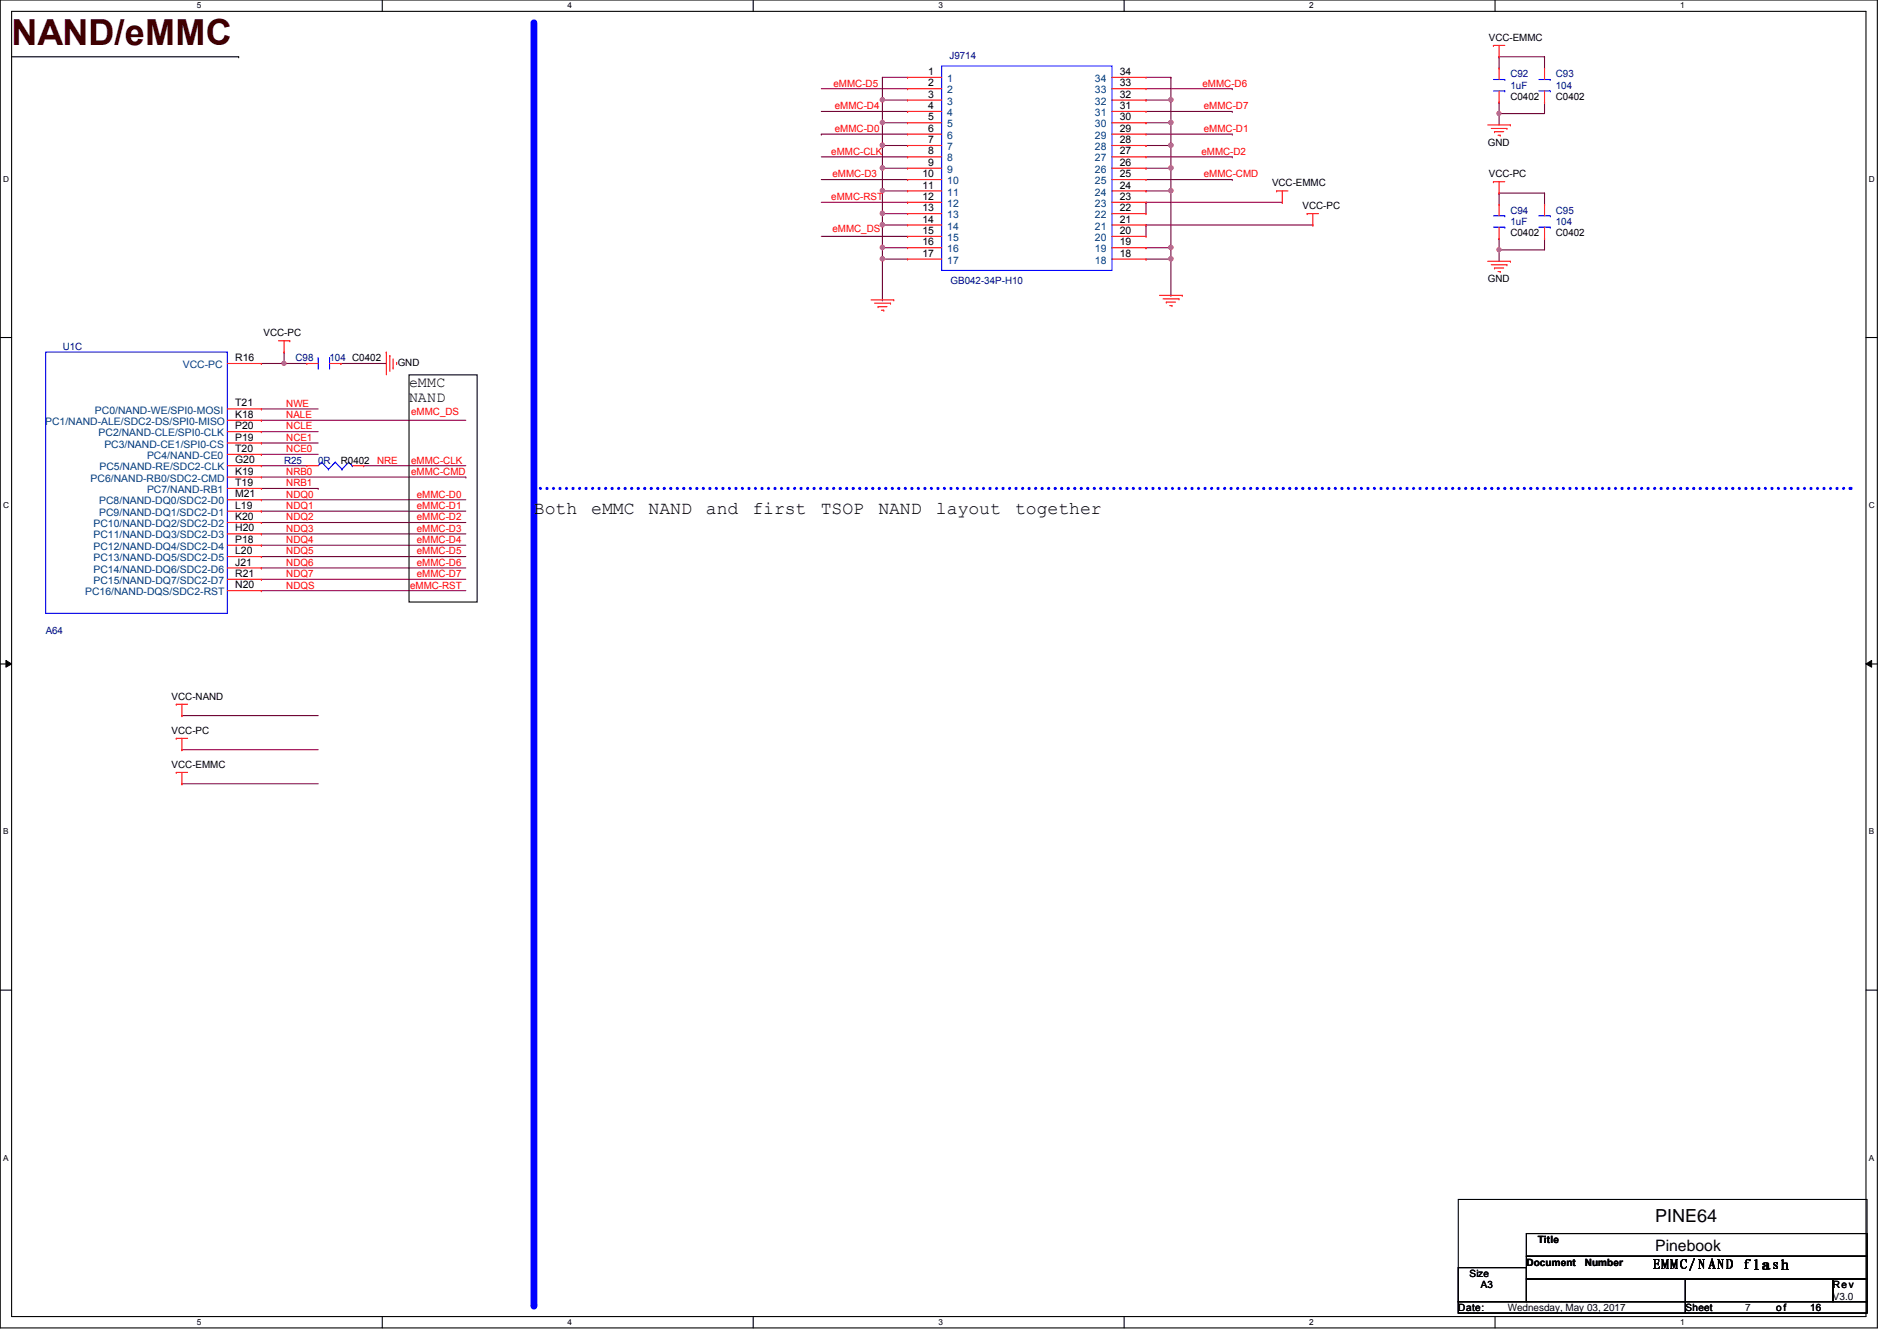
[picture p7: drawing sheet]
<svg xmlns="http://www.w3.org/2000/svg" width="297mm" height="210mm" viewBox="0 0 297 210" stroke-linecap="round" stroke-linejoin="round" font-family="sans-serif">
<path d="M0 0h294v207.9h-294zM1.8 1.8h290.4v204.3h-290.4z" fill="none" stroke="#000" stroke-width=".17"/>
<g fill="#fff">
<path d="M30.8 .2h.7v1.4h-.7z"/>
<path d="M30.8 206.2h.7v1.4h-.7z"/>
</g>
<path d="M59.9 0v1.8M59.9 206.1v1.8" fill="none" stroke="#000" stroke-width=".17"/>
<g fill="#fff">
<path d="M88.9 .2h.6v1.4h-.6z"/>
<path d="M88.9 206.2h.6v1.4h-.6z"/>
</g>
<path d="M117.9 0v1.8M117.9 206.1v1.8" fill="none" stroke="#000" stroke-width=".17"/>
<g fill="#fff">
<path d="M146.9 .2h.7v1.4h-.7z"/>
<path d="M146.9 206.2h.7v1.4h-.7z"/>
</g>
<path d="M176 0v1.8M176 206.1v1.8" fill="none" stroke="#000" stroke-width=".17"/>
<g fill="#fff">
<path d="M205 .2h.7v1.4h-.7z"/>
<path d="M205 206.2h.7v1.4h-.7z"/>
</g>
<path d="M234.1 0v1.8M234.1 206.1v1.8" fill="none" stroke="#000" stroke-width=".17"/>
<g fill="#fff">
<path d="M263.1 .2h.7v1.4h-.7z"/>
<path d="M263.1 206.2h.7v1.4h-.7z"/>
<path d="M.5 27.3h.9v1.4h-.9z"/>
<path d="M292.6 27.3h.9v1.4h-.9z"/>
<path d="M.5 78.4h.9v1.4h-.9z"/>
<path d="M292.6 78.4h.9v1.4h-.9z"/>
</g>
<path d="M0 52.8h1.8M292.2 52.8h1.8" fill="none" stroke="#000" stroke-width=".17"/>
<g fill="#fff">
<path d="M.5 129.5h.8v1.4h-.8z"/>
<path d="M292.6 129.5h.9v1.4h-.9z"/>
</g>
<path d="M0 103.9h1.8M292.2 103.9h1.8" fill="none" stroke="#000" stroke-width=".17"/>
<path d="M.9 103.4l.9 .5-.9 .5zM292.2 103.9l.9-.5v1z" fill="#000"/>
<path d="M.9 103.4l.9 .5-.9 .5zM292.2 103.9l.9-.5v1z" fill="none" stroke="#000" stroke-width=".16"/>
<g fill="#fff">
<path d="M.5 180.5h.8v1.4h-.8z"/>
<path d="M292.6 180.5h.9v1.4h-.9z"/>
</g>
<path d="M0 155h1.8M292.2 155h1.8" fill="none" stroke="#000" stroke-width=".17"/>
<path d="M83.6 3.6v200.7" fill="none" stroke="#00f" stroke-width="1.1"/>
<circle cx="83.6" cy="204.3" r=".53" fill="#00f"/>
<path d="M83.6 76.5h206.3" fill="none" stroke="#00f" stroke-width=".51" stroke-dasharray="0 1"/>
<circle cx="289.9" cy="76.5" r=".25" fill="#00f" stroke-dasharray="0 1"/>
<path d="M1.8 8.9h35.6M37.4 8.9h.1M64 58.7h10.7v35.5h-10.7z" fill="none" stroke="#000" stroke-width=".17"/>
<g fill="none" stroke="#7f003f" stroke-width=".17">
<path d="M234.7 39.1h.1M234.7 37.3h.1M234.7 30.2h.1M234.7 39.1h7.1M234.7 30.2v1.8M234.7 37.3v3.6M234.7 30.2h7.1M241.8 30.2h.1M241.8 30.2v1.8M40.9 67.6h.1M40.9 65.8h.1M40.9 64h.1"/>
<path d="M40.9 72.9h.1M40.9 71.1h.1M40.9 69.3h.1M40.9 78.2h.1M40.9 76.5h8.9M40.9 67.6h8.9M40.9 65.8h32M40.9 64h8.9M40.9 72.9h7.1M40.9 71.1h8.9M40.9 69.3h8.9M40.9 78.2h32"/>
<path d="M49.8 76.5h.1M40.9 83.6h.1M40.9 81.8h.1M40.9 80h.1M40.9 90.7h.1M40.9 88.9h.1M40.9 87.1h.1M40.9 85.3h.1M40.9 92.5h.1M40.9 83.6h32M40.9 81.8h32M40.9 80h32"/>
<path d="M40.9 90.7h32M40.9 88.9h32M40.9 87.1h32M40.9 85.3h32M40.9 92.5h32"/>
</g>
<circle cx="234.7" cy="39.1" r=".32" fill="#f0f"/>
<circle cx="234.7" cy="39.1" r=".32" fill="none" stroke="#f0f" stroke-width=".17"/>
<path d="M241.8 37.3h.1M241.8 37.3v1.8M40.9 56.9h.1M40.9 56.9h7.1M44.5 56.9h.1M44.5 55.1h.1M44.5 55.1v1.8M53.4 56.9h.1M53.4 56.9h7.1" fill="none" stroke="#7f003f" stroke-width=".17"/>
<circle cx="44.5" cy="56.9" r=".32" fill="#f0f"/>
<circle cx="44.5" cy="56.9" r=".32" fill="none" stroke="#f0f" stroke-width=".17"/>
<path d="M234.7 17.8h.1M234.7 17.8h7.1" fill="none" stroke="#7f003f" stroke-width=".17"/>
<circle cx="234.7" cy="17.8" r=".32" fill="#f0f"/>
<circle cx="234.7" cy="17.8" r=".32" fill="none" stroke="#f0f" stroke-width=".17"/>
<g fill="none" stroke="#7f003f" stroke-width=".17">
<path d="M138.2 12.1h.1M138.2 15.7h.1M138.2 12.1h3.9M138.2 12.1v3.6M234.7 16h.1M234.7 8.9h.1M234.7 17.8h.1M234.7 8.9v1.8M234.7 16v3.6M234.7 8.9h7.1M241.8 8.9h.1M241.8 16h.1"/>
<path d="M241.8 8.9v1.8M241.8 16v1.8M40.9 74.7h32M56.9 72.9h.1M56.9 72.9h16M72.9 74.7h.1M28.5 112h.1M28.5 117.3h.1M28.5 112h21.3M28.5 117.3h21.3M28.5 122.7h.1M28.5 122.7h21.3"/>
</g>
<circle cx="138.2" cy="15.6" r=".34" fill="#f0f"/>
<circle cx="138.2" cy="15.6" r=".34" fill="none" stroke="#f0f" stroke-width=".17"/>
<path d="M179.4 12.1h3.9M183.3 12.1h.1M183.3 15.7h.1M183.3 12.1v3.6" fill="none" stroke="#7f003f" stroke-width=".17"/>
<circle cx="183.3" cy="15.6" r=".34" fill="#f0f"/>
<circle cx="183.3" cy="15.6" r=".34" fill="none" stroke="#f0f" stroke-width=".17"/>
<path d="M138.2 38.8h.1M138.2 38.8h3.9M138.2 38.8v1.8M179.4 38.8h.1M179.4 38.8h3.9M138.2 40.6h.1" fill="none" stroke="#7f003f" stroke-width=".17"/>
<circle cx="183.3" cy="38.7" r=".34" fill="#f0f"/>
<circle cx="183.3" cy="38.7" r=".34" fill="none" stroke="#f0f" stroke-width=".17"/>
<path d="M183.3 38.8v1.8M138.2 40.6h.1M138.2 46.9h.1M138.2 40.6h3.9M138.2 40.6v6.3M183.3 40.6h.1" fill="none" stroke="#7f003f" stroke-width=".17"/>
<circle cx="138.2" cy="40.5" r=".34" fill="#f0f"/>
<circle cx="138.2" cy="40.5" r=".34" fill="none" stroke="#f0f" stroke-width=".17"/>
<path d="M138.2 35.2h.1M138.2 38.8h.1M138.2 35.2h3.9M138.2 35.2v3.6" fill="none" stroke="#7f003f" stroke-width=".17"/>
<circle cx="138.2" cy="38.7" r=".34" fill="#f0f"/>
<circle cx="138.2" cy="38.7" r=".34" fill="none" stroke="#f0f" stroke-width=".17"/>
<path d="M138.2 33.4h.1M138.2 35.2h.1M138.2 33.4h3.9M138.2 33.4v1.8" fill="none" stroke="#7f003f" stroke-width=".17"/>
<circle cx="138.2" cy="35.2" r=".34" fill="#f0f"/>
<circle cx="138.2" cy="35.2" r=".34" fill="none" stroke="#f0f" stroke-width=".17"/>
<path d="M179.4 40.6h.1M179.4 40.6h3.9v5.6M183.3 46.2h.1" fill="none" stroke="#7f003f" stroke-width=".17"/>
<circle cx="183.3" cy="40.5" r=".34" fill="#f0f"/>
<circle cx="183.3" cy="40.5" r=".34" fill="none" stroke="#f0f" stroke-width=".17"/>
<path d="M138.2 15.7h.1M138.2 19.2h.1M138.2 15.7h3.9M138.2 15.7v7.1M138.2 19.2h3.9M138.2 22.8h.1" fill="none" stroke="#7f003f" stroke-width=".17"/>
<circle cx="138.2" cy="19.2" r=".34" fill="#f0f"/>
<circle cx="138.2" cy="19.2" r=".34" fill="none" stroke="#f0f" stroke-width=".17"/>
<circle cx="138.2" cy="22.7" r=".34" fill="#f0f"/>
<circle cx="138.2" cy="22.7" r=".34" fill="none" stroke="#f0f" stroke-width=".17"/>
<path d="M138.2 22.8h.1M138.2 26.3h.1M138.2 29.9h.1M138.2 22.8h3.9M138.2 22.8v7.1M138.2 26.3h3.9" fill="none" stroke="#7f003f" stroke-width=".17"/>
<circle cx="138.2" cy="26.3" r=".34" fill="#f0f"/>
<circle cx="138.2" cy="26.3" r=".34" fill="none" stroke="#f0f" stroke-width=".17"/>
<circle cx="138.2" cy="29.8" r=".34" fill="#f0f"/>
<circle cx="138.2" cy="29.8" r=".34" fill="none" stroke="#f0f" stroke-width=".17"/>
<path d="M138.2 29.9h.1M138.2 33.4h.1M138.2 29.9h3.9M138.2 29.9v3.5" fill="none" stroke="#7f003f" stroke-width=".17"/>
<circle cx="138.2" cy="33.4" r=".34" fill="#f0f"/>
<circle cx="138.2" cy="33.4" r=".34" fill="none" stroke="#f0f" stroke-width=".17"/>
<path d="M179.4 29.9h.1M179.4 26.3h.1M179.4 29.9h3.9M179.4 26.3h3.9v12.5M183.3 38.8h.1M183.3 29.9h.1" fill="none" stroke="#7f003f" stroke-width=".17"/>
<circle cx="183.3" cy="26.3" r=".34" fill="#f0f"/>
<circle cx="183.3" cy="26.3" r=".34" fill="none" stroke="#f0f" stroke-width=".17"/>
<circle cx="183.3" cy="29.8" r=".34" fill="#f0f"/>
<circle cx="183.3" cy="29.8" r=".34" fill="none" stroke="#f0f" stroke-width=".17"/>
<path d="M179.4 22.8h.1M179.4 22.8h3.9v3.5M183.3 26.3h.1" fill="none" stroke="#7f003f" stroke-width=".17"/>
<circle cx="183.3" cy="22.7" r=".34" fill="#f0f"/>
<circle cx="183.3" cy="22.7" r=".34" fill="none" stroke="#f0f" stroke-width=".17"/>
<path d="M179.4 19.2h.1M179.4 15.7h.1M179.4 19.2h3.9M179.4 15.7h3.9v7.1M183.3 19.2h.1M183.3 22.8h.1" fill="none" stroke="#7f003f" stroke-width=".17"/>
<circle cx="183.3" cy="19.2" r=".34" fill="#f0f"/>
<circle cx="183.3" cy="19.2" r=".34" fill="none" stroke="#f0f" stroke-width=".17"/>
<g fill="none" stroke="#7f003f" stroke-width=".17">
<path d="M128.6 13.9h13.5M128.6 17.4h13.5M142.1 13.9h.1M142.1 17.4h.1M179.4 13.9h13.6M179.4 17.4h13.6M193 13.9h.1M193 17.4h.1M128.6 21h.1M128.6 31.7h13.5M128.6 21h13.5M128.6 24.6h13.5"/>
<path d="M128.6 28.1h13.5M128.6 37h13.5M142.1 24.6h.1M142.1 28.1h.1M142.1 31.7h.1M142.1 37h.1M179.4 31.7h.1M179.4 35.2h.1M179.4 31.7h21.4M179.4 31.7v1.7M179.4 35.2v1.8M179.4 35.2h26.2"/>
<path d="M179.4 21h13.6M179.4 24.6h13.6M179.4 28.1h13.6M193 21h.1M193 24.6h.1M193 28.1h.1M200.8 31.7h.1M205.6 35.2h.1"/>
</g>
<g fill="none" stroke="#f00" stroke-width=".17">
<path d="M142.1 12.1h.1M142.1 13.9h.1M142.1 15.7h.1M142.1 17.4h.1M142.1 19.2h.1M142.1 12.1h5.3M142.1 13.9h5.3M142.1 15.7h5.3M142.1 17.4h5.3M142.1 19.2h5.3M174.1 12.1h5.3M174.1 13.9h5.3"/>
<path d="M174.1 15.7h5.3M174.1 17.4h5.3M174.1 19.2h5.3M179.4 19.2h.1M179.4 17.4h.1M179.4 15.7h.1M179.4 13.9h.1M179.4 12.1h.1M233 19.6h3.5M233.8 7.1h.1M233.8 7.1h1.8M234.7 8.9h.1"/>
<path d="M234.7 16h.1M234.7 10.7h.1M234.7 7.1v1.8M234.7 10.7v1.7M234.7 14.2v1.8M236.5 19.6h.1M241.8 16h.1M241.8 10.7h.1M241.8 10.7v1.7M241.8 14.2v1.8M142.1 21h.1M142.1 22.8h.1"/>
<path d="M142.1 24.6h.1M142.1 26.3h.1M142.1 28.1h.1M142.1 29.9h.1M142.1 31.7h.1M142.1 33.4h.1M142.1 35.2h.1M142.1 37h.1M142.1 38.8h.1M142.1 33.4h5.3M142.1 29.9h5.3M142.1 21h5.3"/>
<path d="M142.1 22.8h5.3M142.1 24.6h5.3M142.1 26.3h5.3M142.1 28.1h5.3M142.1 31.7h5.3M142.1 35.2h5.3M142.1 37h5.3M142.1 38.8h5.3M174.1 33.4h5.3M174.1 29.9h5.3M174.1 21h5.3M174.1 22.8h5.3"/>
<path d="M174.1 24.6h5.3M174.1 26.3h5.3M174.1 28.1h5.3M174.1 31.7h5.3M174.1 35.2h5.3M174.1 37h5.3M174.1 38.8h5.3M179.4 38.8h.1M179.4 37h.1M179.4 35.2h.1M179.4 33.4h.1M179.4 31.7h.1"/>
<path d="M179.4 29.9h.1M179.4 28.1h.1M179.4 26.3h.1M179.4 24.6h.1M179.4 22.8h.1M179.4 21h.1M199.9 29.9h.1M199.9 29.9h1.8M200.8 31.7h.1M200.8 29.9v1.8M204.7 33.4h.1M204.7 33.4h1.8"/>
<path d="M205.6 35.2h.1M205.6 33.4v1.8M233.5 20.1h2.5M233.8 28.4h.1M233.8 28.4h1.8M234 20.6h.1M234 20.6h1.5M234.6 21.2h.3M234.7 30.2h.1M234.7 37.3h.1M234.7 32h.1M234.7 28.4v1.8"/>
<path d="M234.7 32v1.8M234.7 35.6v1.7M234.9 21.2h.1M236 20.1h.1M241.8 37.3h.1M241.8 32h.1M241.8 32v1.8M241.8 35.6v1.7M35.6 56.9h5.3M40.9 56.9h.1M43.6 53.3h1.8M44.5 55.1h.1"/>
<path d="M44.5 53.3v1.8M45.4 53.3h.1M48 56.9h.1M48 56.9h1.8M51.6 56.9h1.8M53.4 56.9h.1M60.5 55.1h.1M60.5 55.1v3.6M61 55.7h.1M61 55.7v2.4M61.5 57.6h.1M61.5 56.2v1.4"/>
<path d="M62.1 56.7h.1M62.1 56.7v.4M136.4 46.9h3.6M136.9 47.5h2.5M137.5 48h.1M137.5 48h1.4M138 48.6h.4M138.4 48.6h.1M139.4 47.5h.1M140 46.9h.1M142.1 40.6h.1M142.1 40.6h5.3"/>
<path d="M174.1 40.6h5.3M179.4 40.6h.1M181.6 46.2h3.5M182.1 46.8h2.5M182.6 47.3h.1M182.6 47.3h1.5M183.2 47.8h.3M183.5 47.8h.1M184.6 46.8h.1M185.1 46.2h.1M233 40.9h3.5M233.5 41.4h2.5"/>
<path d="M234 42h.1M234 42h1.5M234.6 42.5h.3M234.9 42.5h.1M236 41.4h.1M236.5 40.9h.1M35.6 72.9h5.3M35.6 69.3h5.3M35.6 71.1h5.3M35.6 74.7h5.3M35.6 76.5h5.3M35.6 78.2h5.3"/>
<path d="M35.6 64h5.3M35.6 65.8h5.3M35.6 67.6h5.3M40.9 69.3h.1M40.9 71.1h.1M40.9 72.9h.1M40.9 74.7h.1M40.9 76.5h.1M40.9 78.2h.1M40.9 64h.1M40.9 65.8h.1M40.9 67.6h.1"/>
<path d="M48 72.9h.1M48 72.9h1.8M55.2 72.9h1.7M56.9 72.9h.1M35.6 80h5.3M35.6 81.8h5.3M35.6 83.6h5.3M35.6 85.3h5.3M35.6 87.1h5.3M35.6 88.9h5.3M35.6 90.7h5.3M35.6 92.5h5.3"/>
<path d="M40.9 80h.1M40.9 81.8h.1M40.9 83.6h.1M40.9 85.3h.1M40.9 87.1h.1M40.9 88.9h.1M40.9 90.7h.1M40.9 92.5h.1M27.6 110.2h.1M27.6 115.6h.1M27.6 110.2h1.8M27.6 115.6h1.8"/>
<path d="M28.5 112h.1M28.5 117.3h.1M28.5 110.2v1.8M28.5 115.6v1.7M27.6 120.9h.1M27.6 120.9h1.8M28.5 122.7h.1M28.5 120.9v1.8"/>
</g>
<path d="M228.3 198.4h10.7v5.4h-10.7zM239 196.6h53.4v3.6h-53.4zM239 193.1h53.4v3.5h-53.4zM228.3 203.8h35.6v1.7h-35.6zM239 200.2h24.9v3.6h-24.9zM263.9 203.8h28.5v1.7h-28.5zM263.9 200.2h23.1v3.6h-23.1zM287 200.2h5.4v3.6h-5.4z" fill="none" stroke="#000" stroke-width=".17"/>
<g fill="none" stroke="#00f" stroke-width=".17">
<path d="M147.4 10.3h26.7v32h-26.7zM233.8 14.2h1.8M233.8 12.4h1.8M235.6 14.2h.1M235.6 12.4h.1M241 14.2h1.7M241 12.4h1.7M242.7 14.2h.1M242.7 12.4h.1M233.8 35.6h1.8M233.8 33.8h1.8M235.6 35.6h.1"/>
<path d="M235.6 33.8h.1M241 35.6h1.7M241 33.8h1.7M242.7 35.6h.1M242.7 33.8h.1M7.2 55.1h28.4v40.9h-28.4zM49.8 56h.1M49.8 56v1.8M51.6 56h.1M51.6 56v1.8M50.4 72.3h.1M50.4 72.3l-.6 .6"/>
<path d="M50.4 72.3l1 1.1M51.4 73.4h.1M52.5 72.3h.1M52.5 72.3l-1.1 1.1M52.5 72.3l1 1.1M53.5 73.4h.1M54.6 72.3h.1M54.6 72.3l-1.1 1.1M54.6 72.3l.6 .6M55.2 72.9h.1"/>
</g>
<circle cx="234.7" cy="39.1" r=".32" fill="#f0f"/>
<circle cx="234.7" cy="39.1" r=".32" fill="none" stroke="#f0f" stroke-width=".17"/>
<circle cx="44.5" cy="56.9" r=".32" fill="#f0f"/>
<circle cx="44.5" cy="56.9" r=".32" fill="none" stroke="#f0f" stroke-width=".17"/>
<circle cx="234.7" cy="17.8" r=".32" fill="#f0f"/>
<circle cx="234.7" cy="17.8" r=".32" fill="none" stroke="#f0f" stroke-width=".17"/>
<circle cx="138.2" cy="15.6" r=".34" fill="#f0f"/>
<circle cx="138.2" cy="15.6" r=".34" fill="none" stroke="#f0f" stroke-width=".17"/>
<circle cx="183.3" cy="15.6" r=".34" fill="#f0f"/>
<circle cx="183.3" cy="15.6" r=".34" fill="none" stroke="#f0f" stroke-width=".17"/>
<circle cx="183.3" cy="38.7" r=".34" fill="#f0f"/>
<circle cx="183.3" cy="38.7" r=".34" fill="none" stroke="#f0f" stroke-width=".17"/>
<circle cx="138.2" cy="40.5" r=".34" fill="#f0f"/>
<circle cx="138.2" cy="40.5" r=".34" fill="none" stroke="#f0f" stroke-width=".17"/>
<circle cx="138.2" cy="38.7" r=".34" fill="#f0f"/>
<circle cx="138.2" cy="38.7" r=".34" fill="none" stroke="#f0f" stroke-width=".17"/>
<circle cx="138.2" cy="35.2" r=".34" fill="#f0f"/>
<circle cx="138.2" cy="35.2" r=".34" fill="none" stroke="#f0f" stroke-width=".17"/>
<circle cx="183.3" cy="40.5" r=".34" fill="#f0f"/>
<circle cx="183.3" cy="40.5" r=".34" fill="none" stroke="#f0f" stroke-width=".17"/>
<circle cx="138.2" cy="19.2" r=".34" fill="#f0f"/>
<circle cx="138.2" cy="19.2" r=".34" fill="none" stroke="#f0f" stroke-width=".17"/>
<circle cx="138.2" cy="22.7" r=".34" fill="#f0f"/>
<circle cx="138.2" cy="22.7" r=".34" fill="none" stroke="#f0f" stroke-width=".17"/>
<circle cx="138.2" cy="26.3" r=".34" fill="#f0f"/>
<circle cx="138.2" cy="26.3" r=".34" fill="none" stroke="#f0f" stroke-width=".17"/>
<circle cx="138.2" cy="29.8" r=".34" fill="#f0f"/>
<circle cx="138.2" cy="29.8" r=".34" fill="none" stroke="#f0f" stroke-width=".17"/>
<circle cx="138.2" cy="33.4" r=".34" fill="#f0f"/>
<circle cx="138.2" cy="33.4" r=".34" fill="none" stroke="#f0f" stroke-width=".17"/>
<circle cx="183.3" cy="26.3" r=".34" fill="#f0f"/>
<circle cx="183.3" cy="26.3" r=".34" fill="none" stroke="#f0f" stroke-width=".17"/>
<circle cx="183.3" cy="29.8" r=".34" fill="#f0f"/>
<circle cx="183.3" cy="29.8" r=".34" fill="none" stroke="#f0f" stroke-width=".17"/>
<circle cx="183.3" cy="22.7" r=".34" fill="#f0f"/>
<circle cx="183.3" cy="22.7" r=".34" fill="none" stroke="#f0f" stroke-width=".17"/>
<circle cx="183.3" cy="19.2" r=".34" fill="#f0f"/>
<circle cx="183.3" cy="19.2" r=".34" fill="none" stroke="#f0f" stroke-width=".17"/>
<path d="M228.3 187.7h64.1v17.8h-64.1z" fill="none" stroke="#000" stroke-width=".17"/>
<text font-size="5.6" fill="#3f0000" x="1.8" y="7">NAND/eMMC</text>
<g font-size="2.8">
<text x="83.6" y="80.5">Both</text>
<text x="92.6" y="80.5">eMMC</text>
<text x="101.6" y="80.5">NAND</text>
<text x="110.5" y="80.5">and</text>
<text x="117.8" y="80.5">first</text>
<text x="128.5" y="80.5">TSOP</text>
<text x="137.5" y="80.5">NAND</text>
<text x="146.6" y="80.5">layout</text>
<text x="159" y="80.5">together</text>
<text x="259.2" y="191.3">PINE64</text>
</g>
<text font-size="2.5" x="259.2" y="195.8">Pinebook</text>
<text font-size="2.4" x="258.6" y="198.8">EMMC/NAND flash</text>
<g font-size="2.3">
<text x="64" y="60.6">eMMC</text>
<text x="64" y="62.9">NAND</text>
</g>
<g font-size="1.6">
<text x="145.3" y="11.7">1</text>
<text x="175.3" y="11.7">34</text>
<text x="233.1" y="6.4">VCC-EMMC</text>
<text x="145.3" y="13.5">2</text>
<text x="145.3" y="15.3">3</text>
<text x="145.3" y="17.1">4</text>
<text x="175.3" y="17.1">31</text>
<text x="175.3" y="15.3">32</text>
<text x="175.3" y="13.5">33</text>
<text x="236.5" y="15.7">C0402</text>
<text x="243.6" y="15.7">C0402</text>
<text x="145.3" y="18.8">5</text>
<text x="145.3" y="20.6">6</text>
<text x="145.3" y="22.4">7</text>
<text x="175.3" y="22.4">28</text>
<text x="175.3" y="20.6">29</text>
<text x="175.3" y="18.8">30</text>
<text x="233" y="22.8">GND</text>
<text x="144.4" y="27.7">10</text>
<text x="144.4" y="29.5">11</text>
<text x="145.3" y="24.2">8</text>
<text x="145.3" y="26">9</text>
<text x="175.3" y="29.5">24</text>
<text x="175.3" y="27.7">25</text>
<text x="175.3" y="26">26</text>
<text x="175.3" y="24.2">27</text>
<text x="199.2" y="29.2">VCC-EMMC</text>
<text x="233.1" y="27.8">VCC-PC</text>
<text x="144.4" y="31.3">12</text>
<text x="144.4" y="33.1">13</text>
<text x="144.4" y="34.8">14</text>
<text x="175.3" y="34.8">21</text>
<text x="175.3" y="33.1">22</text>
<text x="175.3" y="31.3">23</text>
<text x="204" y="32.7">VCC-PC</text>
<text x="144.4" y="36.6">15</text>
<text x="144.4" y="38.4">16</text>
<text x="144.4" y="40.2">17</text>
<text x="175.3" y="40.2">18</text>
<text x="175.3" y="38.4">19</text>
<text x="175.3" y="36.6">20</text>
<text x="236.5" y="37">C0402</text>
<text x="243.6" y="37">C0402</text>
<text x="233" y="44.1">GND</text>
<text x="41.3" y="52.7">VCC-PC</text>
<text x="36.8" y="56.5">R16</text>
<text x="62.3" y="57.3">GND</text>
<text x="36.8" y="63.6">T21</text>
<text x="36.8" y="65.4">K18</text>
<text x="36.8" y="69">P19</text>
<text x="36.8" y="70.7">T20</text>
<text x="36.8" y="67.2">P20</text>
<text x="36.8" y="72.5">G20</text>
<text x="36.8" y="74.3">K19</text>
<text x="36.8" y="76.1">T19</text>
<text x="36.8" y="77.9">M21</text>
<text x="53.4" y="72.6">R0402</text>
<text x="36.8" y="79.6">L19</text>
<text x="36.8" y="81.4">K20</text>
<text x="36.8" y="83.2">H20</text>
<text x="36.8" y="85">P18</text>
<text x="36.8" y="86.7">L20</text>
<text x="36.8" y="88.5">J21</text>
<text x="36.8" y="90.3">R21</text>
<text x="36.8" y="92.1">N20</text>
<text x="26.9" y="109.6">VCC-NAND</text>
<text x="26.9" y="114.9">VCC-PC</text>
<text x="26.9" y="120.2">VCC-EMMC</text>
<text x="240.8" y="194.6">Title</text>
<text x="230.1" y="199.9">Size</text>
<text x="231.9" y="201.6">A3</text>
<text x="239" y="198.1">Document</text>
<text x="248.2" y="198.1">Number</text>
<text x="287" y="203.4">V3.0</text>
<text x="287" y="201.6">Rev</text>
<text x="228.3" y="205.2">Date:</text>
<text x="236.1" y="205.2">Wednesday, May 03, 2017</text>
<text x="263.9" y="205.2">Sheet</text>
<text x="273.3" y="205.2">7</text>
<text x="278.1" y="205.2">o f</text>
<text x="283.5" y="205.2">16</text>
</g>
<g font-size="1.6" fill="#00007f">
<text x="148.7" y="9.3">J9714</text>
<text x="236.5" y="12.1">C92</text>
<text x="236.5" y="13.9">1uF</text>
<text x="243.6" y="12.1">C93</text>
<text x="243.6" y="13.9">104</text>
<text x="236.5" y="33.4">C94</text>
<text x="236.5" y="35.2">1uF</text>
<text x="243.6" y="33.4">C95</text>
<text x="243.6" y="35.2">104</text>
<text x="148.8" y="44.4">GB042-34P-H10</text>
<text x="9.8" y="54.8">U1C</text>
<text x="46.3" y="56.6">C98</text>
<text x="51.6" y="56.6">104 C0402</text>
<text x="44.5" y="72.6">R25</text>
<text x="49.8" y="72.6">0R</text>
<text x="7.2" y="99.2">A64</text>
</g>
<g font-size="1.6" fill="#f00">
<text x="130.5" y="13.5">eMMC-D5</text>
<text x="130.7" y="17.1">eMMC-D4</text>
<text x="188.3" y="13.5">eMMC-D6</text>
<text x="188.5" y="17.1">eMMC-D7</text>
<text x="130.7" y="20.7">eMMC-D0</text>
<text x="188.5" y="20.7">eMMC-D1</text>
<text x="130.2" y="24.2">eMMC-CLK</text>
<text x="130.3" y="27.8">eMMC-D3</text>
<text x="188.1" y="24.2">eMMC-D2</text>
<text x="188.5" y="27.8">eMMC-CMD</text>
<text x="130.2" y="31.3">eMMC-RST</text>
<text x="130.3" y="36.2">eMMC_DS</text>
<text x="44.8" y="65.4">NALE</text>
<text x="44.8" y="63.7">NWE</text>
<text x="64.4" y="65">eMMC_DS</text>
<text x="44.8" y="67.2">NCLE</text>
<text x="44.8" y="70.8">NCE0</text>
<text x="44.8" y="69">NCE1</text>
<text x="44.8" y="76.1">NRB1</text>
<text x="44.8" y="77.9">NDQ0</text>
<text x="44.8" y="74.3">NRB0</text>
<text x="59.1" y="72.6">NRE</text>
<text x="64.4" y="74.3">eMMC-CMD</text>
<text x="64.4" y="72.6">eMMC-CLK</text>
<text x="65.3" y="77.9">eMMC-D0</text>
<text x="44.8" y="83.2">NDQ3</text>
<text x="44.8" y="81.4">NDQ2</text>
<text x="44.8" y="79.7">NDQ1</text>
<text x="65.3" y="83.2">eMMC-D3</text>
<text x="65.3" y="81.4">eMMC-D2</text>
<text x="65.3" y="79.7">eMMC-D1</text>
<text x="44.8" y="88.6">NDQ6</text>
<text x="44.8" y="86.8">NDQ5</text>
<text x="44.8" y="85">NDQ4</text>
<text x="65.3" y="86.8">eMMC-D5</text>
<text x="65.3" y="85">eMMC-D4</text>
<text x="65.3" y="88.6">eMMC-D6</text>
<text x="44.8" y="90.3">NDQ7</text>
<text x="44.8" y="92.1">NDQS</text>
<text x="64.2" y="92.1">eMMC-RST</text>
<text x="65.3" y="90.3">eMMC-D7</text>
</g>
<g font-size="1.6" fill="#003f7f">
<text x="148.3" y="12.8">1</text>
<text x="148.3" y="14.6">2</text>
<text x="148.3" y="16.4">3</text>
<text x="171.4" y="16.4">32</text>
<text x="171.4" y="14.6">33</text>
<text x="171.4" y="12.8">34</text>
<text x="148.3" y="18.2">4</text>
<text x="148.3" y="19.9">5</text>
<text x="148.3" y="21.7">6</text>
<text x="148.3" y="23.5">7</text>
<text x="171.4" y="23.5">28</text>
<text x="171.4" y="21.7">29</text>
<text x="171.4" y="19.9">30</text>
<text x="171.4" y="18.2">31</text>
<text x="148.3" y="25.3">8</text>
<text x="148.3" y="27.1">9</text>
<text x="148.3" y="28.8">10</text>
<text x="171.4" y="28.8">25</text>
<text x="171.4" y="27.1">26</text>
<text x="171.4" y="25.3">27</text>
<text x="148.3" y="30.6">11</text>
<text x="148.3" y="32.4">12</text>
<text x="148.3" y="34.2">13</text>
<text x="148.3" y="35.9">14</text>
<text x="171.4" y="35.9">21</text>
<text x="171.4" y="34.2">22</text>
<text x="171.4" y="32.4">23</text>
<text x="171.4" y="30.6">24</text>
<text x="148.3" y="37.7">15</text>
<text x="148.3" y="39.5">16</text>
<text x="148.3" y="41.3">17</text>
<text x="171.4" y="41.3">18</text>
<text x="171.4" y="39.5">19</text>
<text x="171.4" y="37.7">20</text>
<text x="28.6" y="57.6">VCC-PC</text>
<text x="14.9" y="64.7">PC0/NAND-WE/SPI0-MOSI</text>
<text x="7.1" y="66.5">PC1/NAND-ALE/SDC2-DS/SPI0-MISO</text>
<text x="15.4" y="68.3">PC2/NAND-CLE/SPI0-CLK</text>
<text x="16.3" y="70.1">PC3/NAND-CE1/SPI0-CS</text>
<text x="23" y="71.8">PC4/NAND-CE0</text>
<text x="14.2" y="75.4">PC6/NAND-RB0/SDC2-CMD</text>
<text x="15.6" y="73.6">PC5/NAND-RE/SDC2-CLK</text>
<text x="23" y="77.2">PC7/NAND-RB1</text>
<text x="14.6" y="82.5">PC10/NAND-DQ2/SDC2-D2</text>
<text x="15.5" y="79">PC8/NAND-DQ0/SDC2-D0</text>
<text x="15.5" y="80.7">PC9/NAND-DQ1/SDC2-D1</text>
<text x="14.6" y="84.3">PC11/NAND-DQ3/SDC2-D3</text>
<text x="14.6" y="86.1">PC12/NAND-DQ4/SDC2-D4</text>
<text x="14.6" y="87.8">PC13/NAND-DQ5/SDC2-D5</text>
<text x="14.6" y="89.6">PC14/NAND-DQ6/SDC2-D6</text>
<text x="13.3" y="93.2">PC16/NAND-DQS/SDC2-RST</text>
<text x="14.6" y="91.4">PC15/NAND-DQ7/SDC2-D7</text>
</g>
<g font-size="1.3">
<text x="30.8" y="1.3">5</text>
<text x="88.9" y="1.3">4</text>
<text x="146.9" y="1.3">3</text>
<text x="205" y="1.3">2</text>
<text x="263.1" y="1.3">1</text>
<text x=".5" y="28.4">D</text>
<text x="292.6" y="28.4">D</text>
<text x=".5" y="79.5">C</text>
<text x="292.6" y="79.5">C</text>
<text x=".5" y="130.6">B</text>
<text x="292.6" y="130.6">B</text>
<text x=".5" y="181.7">A</text>
<text x="292.6" y="181.7">A</text>
<text x="30.8" y="207.4">5</text>
<text x="88.9" y="207.4">4</text>
<text x="146.9" y="207.4">3</text>
<text x="205" y="207.4">2</text>
<text x="263.1" y="207.4">1</text>
</g>
</svg>
